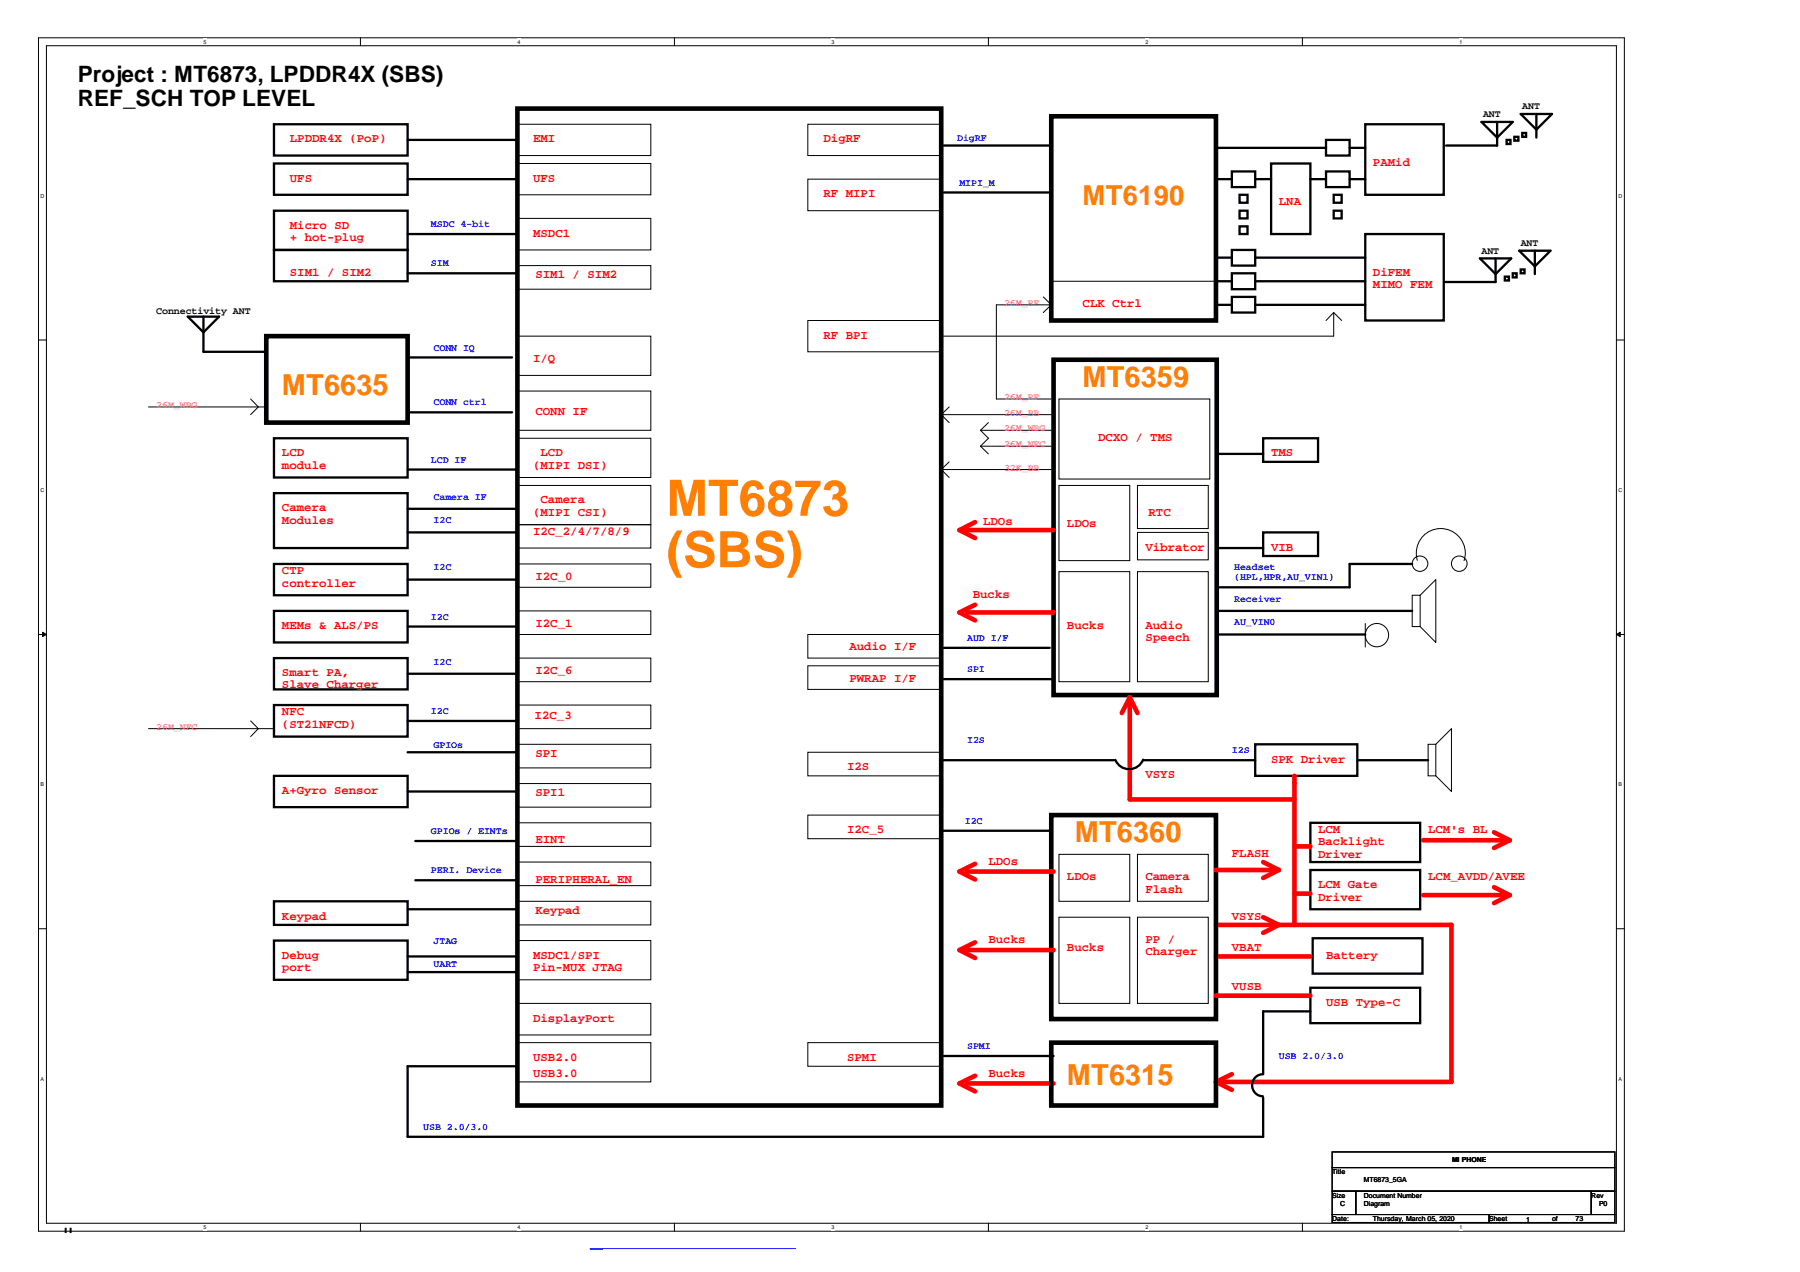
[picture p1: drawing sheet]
<svg xmlns="http://www.w3.org/2000/svg" width="297mm" height="210mm" viewBox="0 0 297 210" stroke-linecap="round" stroke-linejoin="round" font-family="sans-serif">
<path d="M6.3 6.2h261.8v197h-261.7zM7.7 7.5h259v194.4h-259z" fill="none" stroke="#000" stroke-width=".17"/>
<g fill="#fff">
<path d="M33.6 6.4h.5v1h-.5z"/>
<path d="M33.6 202h.5v1h-.5z"/>
</g>
<path d="M59.5 6.2v1.3M59.5 201.9v1.3" fill="none" stroke="#000" stroke-width=".17"/>
<g fill="#fff">
<path d="M85.4 6.4h.5v1h-.5z"/>
<path d="M85.4 202h.5v1h-.5z"/>
</g>
<path d="M111.3 6.2v1.3M111.3 201.9v1.3" fill="none" stroke="#000" stroke-width=".17"/>
<g fill="#fff">
<path d="M137.2 6.4h.5v1h-.5z"/>
<path d="M137.2 202h.5v1h-.5z"/>
</g>
<path d="M163.1 6.2v1.3M163.1 201.9v1.3" fill="none" stroke="#000" stroke-width=".17"/>
<g fill="#fff">
<path d="M189 6.4h.5v1h-.5z"/>
<path d="M189 202h.5v1h-.5z"/>
</g>
<path d="M214.9 6.2v1.3M214.9 201.9v1.3" fill="none" stroke="#000" stroke-width=".17"/>
<g fill="#fff">
<path d="M240.8 6.4h.5v1h-.5z"/>
<path d="M6.7 31.8h.6v1h-.6z"/>
<path d="M240.8 202h.5v1h-.5z"/>
<path d="M267.1 31.8h.6v1h-.6z"/>
<path d="M6.7 80.4h.6v1h-.6z"/>
<path d="M267.1 80.4h.6v1h-.6z"/>
</g>
<path d="M6.3 56.1h1.4M266.7 56.1h1.4" fill="none" stroke="#000" stroke-width=".17"/>
<g fill="#fff">
<path d="M6.7 129h.6v1h-.6z"/>
<path d="M267.1 129h.6v1h-.6z"/>
</g>
<path d="M6.3 104.7h1.4M266.7 104.7h1.4" fill="none" stroke="#000" stroke-width=".17"/>
<g fill="#000" stroke="#000" stroke-width=".17">
<path d="M7 104.3l.7 .4-.7 .3z" fill-rule="evenodd"/>
<path d="M266.7 104.7l.7-.4v.7z" fill-rule="evenodd"/>
</g>
<g fill="#fff">
<path d="M6.7 177.5h.5v1h-.5z"/>
<path d="M267.1 177.5h.5v1h-.5z"/>
</g>
<g fill="none" stroke="#000" stroke-width=".17">
<path d="M85.4 27h22v5.1h-22zM85.4 36h22v5.2h-22zM85.4 20.5h22v5.2h-22zM133.3 20.5h22v5.2h-22zM133.3 29.6h22v5.2h-22zM85.4 55.5h22v6.4h-22zM85.4 43.8h22v3.9h-22zM133.3 52.9h22v5.2h-22zM172.2 49l1.3 1.3M173.5 50.3h-9.1v15.5h9.1M173.5 50.3l-1.3 1.3M173.5 46.4h27.2v6.5h-27.2z"/>
<path d="M220.1 51.6l1.3 1.3M220.1 51.6v3.9h-64.8M220.1 51.6l-1.3 1.3M24.5 67.2h19.4M41.4 65.8l1.2 1.4-1.2 1.2M85.4 64.5h22v6.5h-22zM85.4 72.3h22v6.5h-22zM155.3 68.4h18.2M155.3 77.5l1.3 1.3M155.3 68.4l1.3 1.3M155.3 77.5h18.2M156.6 76.2l-1.3 1.3"/>
<path d="M156.6 67.2l-1.3 1.2M161.8 71h11.7M161.8 73.6h11.7M161.8 71l1.3 1.3-1.3 1.3M161.8 73.6l1.3 1.3M163.1 69.7l-1.3 1.3M174.8 65.8h24.8v13.3h-24.8zM85.4 80.1h22v6.5h-22zM85.4 86.6h22v3.8h-22zM85.4 93.1h22v3.8h-22zM174.8 80.1h11.6v12.4h-11.6zM174.8 94.3h11.6v18.2h-11.6z"/>
<path d="M187.7 80.1h11.7v7.1h-11.7zM187.7 87.9h11.7v4.5h-11.7zM187.7 94.3h11.7v18.2h-11.7zM233 98.2h1.4v5.2h-1.4zM233.9 92.5a4 4 0 0 1 3.9-5.3 4 4 0 0 1 3.8 5.3M234.4 98.2l2.5-2.6v10.4l-2.5-2.6M41.4 119l1.2 1.2-1.2 1.4M85.4 100.8h22v3.9h-22zM85.4 116.3h22v3.9h-22zM85.4 108.6h22v3.9h-22zM133.3 104.7h22v3.9h-22zM133.3 109.9h22v3.9h-22z"/>
<path d="M225.3 102.9v3.9M24.5 120.2h20.7M85.4 122.8h22v3.9h-22zM85.4 135.8h22v3.9h-22zM85.4 129.3h22v3.9h-22zM133.3 134.5h22v3.9h-22zM133.3 124.1h22v3.9h-22zM235.7 122.8h1.2v5.2h-1.2zM236.9 122.8l2.6-2.6v10.4l-2.6-2.6M6.3 153.3h1.4M85.4 148.7h22v3.9h-22zM85.4 155.2h22v6.5h-22z"/>
<path d="M85.4 142.3h22v3.8h-22zM174.8 141h11.6v7.7h-11.6zM174.8 151.4h11.6v14.2h-11.6zM187.7 151.4h11.7v14.2h-11.7zM187.7 141h11.7v7.7h-11.7zM266.7 153.3h1.4M85.4 165.6h22v5.2h-22zM85.4 172.1h22v6.4h-22zM133.3 172.1h22v3.9h-22zM219.8 190.1h46.7v2.6h-46.7zM219.8 192.7h46.7v3.9h-46.7zM219.8 196.6h3.9v3.8h-3.9z"/>
<path d="M223.7 196.6h38.9v3.8h-38.9zM262.6 196.6h3.9v3.8h-3.9zM219.8 200.4h25.9v1.3h-25.9zM245.7 200.4h20.8v1.3h-20.8z"/>
<circle cx="234.3" cy="93" r="1.28"/>
<circle cx="240.8" cy="93" r="1.28"/>
<circle cx="227.2" cy="104.8" r="1.93"/>
</g>
<g fill="none" stroke="#000" stroke-width=".38">
<path d="M251 18.8h5.1l-2.6 2.6zM253.5 18.8v3.9M45.2 27h22.1v5.1h-22.1zM45.2 34.8h22.1v6.4h-22.1zM45.2 20.5h22.1v5.2h-22.1zM67.3 29.6h18.1M67.3 38.6h18.1M67.3 23.1h18.1M155.7 24h17.5M155.7 31.8h17.5M200.7 24.4h18.1M200.7 29.6h2.6"/>
<path d="M203.3 28.3h3.8v2.6h-3.8zM204.6 32.1h1.3v1.4h-1.3zM204.6 34.8h1.3v1.2h-1.3zM204.6 37.4h1.3v1.2h-1.3zM207.1 29.6h2.7M209.8 27h6.4v11.6h-6.4zM216.2 29.6h2.6M218.8 23.1h3.9v2.6h-3.9zM218.8 28.3h3.9v2.6h-3.9zM220.1 32.1h1.3v1.4h-1.3zM220.1 34.8h1.3v1.2h-1.3zM222.7 24.4h2.6"/>
<path d="M222.7 29.6h2.6M225.3 20.5h13v11.6h-13zM225.3 38.6h13v14.3h-13zM244.5 20.1h5.1l-2.5 2.6zM247.1 20.1v3.9h-8.5M248.6 23.1h.7v.7h-.7zM249.9 22.6h.7v.6h-.7zM251.2 21.9h.6v.7h-.6zM31 52.3h5.2l-2.6 2.5zM33.6 52.3v5.8h10.3M45.2 41.2h22.1v5.2h-22.1zM67.3 45.1h18.1"/>
<path d="M67.6 59h16.9M200.7 46.4h2.6M200.7 50.3h2.6M200.7 42.5h2.6M203.3 45.1h3.8v2.6h-3.8zM203.3 49h3.8v2.6h-3.8zM203.3 41.2h3.8v2.6h-3.8zM207.1 46.4h18.2M207.1 50.3h18.2M207.1 42.5h18.2M244.2 42.6h5.2l-2.6 2.6zM246.8 42.6v3.9h-8.4"/>
<path d="M248.3 45.6h.7v.7h-.7zM249.6 45.1h.7v.7h-.7zM250.7 41.4h5.2l-2.6 2.6zM251 44.5h.6v.6h-.6zM253.3 41.4v3.8M45.2 72.3h22.1v6.5h-22.1zM67.3 77.5h18.1M67.6 68h16.9M200.7 74.9h7.7M208.4 72.3h9.1v3.9h-9.1zM45.2 81.4h22.1v9h-22.1zM45.2 93.1h22.1v5.1h-22.1z"/>
<path d="M67.3 84h18.1M67.3 87.9h18.1M67.3 95.6h18.1M200.7 90.4h7.7M208.4 87.9h9.1v3.9h-9.1zM233 93.1h-10.3v3.8h-22M45.2 116.3h22.1v5.3h-22.1zM45.2 100.8h22.1v5.2h-22.1zM45.2 108.6h22.1v5.2h-22.1zM67.3 103.4h18.1M67.3 119h18.1M67.3 111.2h18.1"/>
<path d="M155.7 112.1h18.2M155.7 106.9h17.5M200.7 100.8h32.3M200.7 104.7h24.6M45.2 128h22.1v5.2h-22.1zM67.3 124.1h18.1M67.3 130.6h18.1M68.5 138.8h16.9M155.3 125.4h28.6M155.6 137.1h17.9M188.6 125.4a2.46 2.46 0 0 1-2.2 1.5 2.46 2.46 0 0 1-2.3-1.5M188.8 125.4h18.3"/>
<path d="M207.1 122.8h16.9v5.2h-16.9zM216.2 135.8h18.2v6.5h-18.2zM224 125.4h11.7M45.2 148.7h22.1v3.9h-22.1zM45.2 155.2h22.1v6.5h-22.1zM67.3 150h18.1M67.3 157.8h18.1M68.5 145.3h16.9M216.2 143.6h18.2v6.4h-18.2zM216.6 154.8h18.1v5.9h-18.1zM67.3 160.4h18.1M85.4 176h-18.1v11.6h141.1v-6.5"/>
<path d="M155.7 174.3h18.2M208.4 177.3a1.82 1.82 0 0 0-1.8 1.8 1.82 1.82 0 0 0 1.8 1.8M216.2 166.9h-7.8v10.4M216.2 163h18.2v5.8h-18.2z"/>
</g>
<path d="M85.4 17.9h69.9v164.5h-69.9zM173.5 19.2h27.2v33.7h-27.2zM43.9 55.5h23.4v14.2h-23.4zM173.9 59.4h26.9v55.3h-26.9zM173.5 134.5h27.2v33.7h-27.2zM173.5 172.1h27.2v10.3h-27.2z" fill="none" stroke="#000" stroke-width=".76"/>
<g fill="none" stroke="#f00" stroke-width=".76">
<path d="M159.6 87.5h14.3M160.9 86.2l-2.6 1.3 2.6 1.3M160.9 99.8l-2.6 1.3 2.6 1.3M159.6 101.1h14.3M186.4 115.1v16.8h27.2M186.4 115.1l1.3 2.6M186.4 115.1l-1.3 2.6M213.6 128v24.6M213.6 139.7h2.6M234.9 138.7h14.2M246.5 137.3l2.6 1.4M249.1 138.7l-2.6 1.2"/>
<path d="M159.6 143.8h14.3M159.6 156.8h14.3M160.9 142.6l-2.6 1.2 2.6 1.3M160.9 155.5l-2.6 1.3 2.6 1.3M200.7 143.6h10.3M200.7 152.6h38.8v25.9h-38.8M200.7 157.8h15.5M208.4 142.3l2.6 1.3M208.4 151.4l2.6 1.2-2.6 1.3M211 143.6l-2.6 1.3M213.6 147.5h2.6M234.9 147.7h14.2"/>
<path d="M246.5 146.4l2.6 1.3M249.1 147.7l-2.6 1.3M159.6 178.8h14.3M160.9 177.5l-2.6 1.3 2.6 1.3M200.7 178.5l2.6 1.3M200.7 164.3h15.5M203.3 177.3l-2.6 1.2"/>
</g>
<path d="M97.4 206.2h2.1" fill="none" stroke="#00f" stroke-width=".21"/>
<path d="M97.4 206h33.8" fill="none" stroke="#00f" stroke-width=".18"/>
<g font-size="8.3" fill="#ff8000">
<text x="110" y="85.1">MT6873</text>
<text x="110" y="93.6">(SBS)</text>
</g>
<g font-size="4.8" fill="#ff8000">
<text x="46.5" y="65.1">MT6635</text>
<text x="178.6" y="63.8">MT6359</text>
<text x="177.4" y="139">MT6360</text>
<text x="176.1" y="179.1">MT6315</text>
</g>
<text font-size="4.5" fill="#ff8000" x="178.6" y="33.8">MT6190</text>
<text font-size="4.2" x="10.3" y="205.7">&quot;</text>
<g font-size="3.7">
<text x="12.8" y="13.6">Project : MT6873, LPDDR4X (SBS)</text>
<text x="12.8" y="17.5">REF_SCH TOP LEVEL</text>
</g>
<g font-size="2" fill="#f00">
<text x="47.8" y="23.5">LPDDR4X (PoP)</text>
<text x="88" y="23.5">EMI</text>
<text x="135.9" y="23.5">DigRF</text>
<text x="47.8" y="30">UFS</text>
<text x="88" y="30">UFS</text>
<text x="226.6" y="27.4">PAMid</text>
<text x="135.9" y="32.6">RF MIPI</text>
<text x="211" y="33.8">LNA</text>
<text x="47.8" y="37.7">Micro SD</text>
<text x="47.8" y="39.8">+ hot-plug</text>
<text x="88" y="39">MSDC1</text>
<text x="47.8" y="45.5">SIM1 / SIM2</text>
<text x="88.3" y="45.9">SIM1 / SIM2</text>
<text x="226.6" y="45.5">DiFEM</text>
<text x="226.6" y="47.6">MIMO FEM</text>
<text x="178.6" y="50.7">CLK Ctrl</text>
<text x="88" y="59.7">I/Q</text>
<text x="135.9" y="55.9">RF BPI</text>
<text x="88.3" y="68.4">CONN IF</text>
<text x="46.5" y="75.3">LCD</text>
<text x="46.5" y="77.4">module</text>
<text x="88" y="77.4">(MIPI DSI)</text>
<text x="89.2" y="75.3">LCD</text>
<text x="181.2" y="72.7">DCXO / TMS</text>
<text x="209.8" y="75.3">TMS</text>
<text x="89.2" y="83.1">Camera</text>
<text x="46.5" y="84.4">Camera</text>
<text x="46.5" y="86.4">Modules</text>
<text x="88" y="88.3">I2C_2/4/7/8/9</text>
<text x="88" y="85.1">(MIPI CSI)</text>
<text x="162.2" y="86.6">LDOs</text>
<text x="176.1" y="87">LDOs</text>
<text x="189.5" y="85.1">RTC</text>
<text x="46.5" y="94.8">CTP</text>
<text x="88.3" y="95.6">I2C_0</text>
<text x="189" y="90.9">Vibrator</text>
<text x="209.8" y="90.9">VIB</text>
<text x="46.5" y="96.8">controller</text>
<text x="160.5" y="98.6">Bucks</text>
<text x="46.5" y="103.8">MEMs &amp; ALS/PS</text>
<text x="88.3" y="103.4">I2C_1</text>
<text x="140.2" y="107.3">Audio I/F</text>
<text x="176.1" y="103.8">Bucks</text>
<text x="189" y="103.8">Audio</text>
<text x="189" y="105.8">Speech</text>
<text x="46.5" y="111.6">Smart PA,</text>
<text x="46.5" y="113.6">Slave Charger</text>
<text x="88.3" y="111.2">I2C_6</text>
<text x="140.2" y="112.5">PWRAP I/F</text>
<text x="46.5" y="118">NFC</text>
<text x="88.2" y="118.6">I2C_3</text>
<text x="46.5" y="120.1">(ST21NFCD)</text>
<text x="88.3" y="124.9">SPI</text>
<text x="209.8" y="125.8">SPK Driver</text>
<text x="46.5" y="131">A+Gyro Sensor</text>
<text x="88.3" y="131.4">SPI1</text>
<text x="139.8" y="127.1">I2S</text>
<text x="189" y="128.4">VSYS</text>
<text x="139.8" y="137.5">I2C_5</text>
<text x="217.5" y="137.5">LCM</text>
<text x="235.7" y="137.5">LCM's BL</text>
<text x="88.3" y="139.2">EINT</text>
<text x="163.1" y="142.7">LDOs</text>
<text x="203.3" y="141.4">FLASH</text>
<text x="217.5" y="139.5">Backlight</text>
<text x="217.5" y="141.5">Driver</text>
<text x="88.3" y="145.6">PERIPHERAL_EN</text>
<text x="176.1" y="145.3">LDOs</text>
<text x="189" y="145.3">Camera</text>
<text x="189" y="147.3">Flash</text>
<text x="217.5" y="146.6">LCM Gate</text>
<text x="217.5" y="148.6">Driver</text>
<text x="235.7" y="145.3">LCM_AVDD/AVEE</text>
<text x="46.5" y="151.7">Keypad</text>
<text x="88.3" y="150.8">Keypad</text>
<text x="163.1" y="155.6">Bucks</text>
<text x="189" y="155.6">PP /</text>
<text x="203.3" y="151.7">VSYS</text>
<text x="46.5" y="158.2">Debug</text>
<text x="46.5" y="160.2">port</text>
<text x="88" y="158.2">MSDC1/SPI</text>
<text x="88" y="160.2">Pin-MUX JTAG</text>
<text x="176.1" y="156.9">Bucks</text>
<text x="189" y="157.7">Charger</text>
<text x="203.3" y="156.9">VBAT</text>
<text x="218.8" y="158.2">Battery</text>
<text x="203.3" y="163.4">VUSB</text>
<text x="218.8" y="166">USB Type-C</text>
<text x="88" y="168.6">DisplayPort</text>
<text x="88" y="175.1">USB2.0</text>
<text x="88" y="177.6">USB3.0</text>
<text x="139.8" y="175.1">SPMI</text>
<text x="163.1" y="177.6">Bucks</text>
</g>
<g font-size="1.7" fill="#00f">
<text x="157.9" y="23.3">DigRF</text>
<text x="158.3" y="30.6">MIPI_M</text>
<text x="71.1" y="37.5">MSDC 4-bit</text>
<text x="71.1" y="44">SIM</text>
<text x="71.5" y="57.8">CONN IQ</text>
<text x="71.5" y="66.9">CONN ctrl</text>
<text x="71.1" y="76.3">LCD IF</text>
<text x="71.5" y="82.4">Camera IF</text>
<text x="71.5" y="86.3">I2C</text>
<text x="71.5" y="94.1">I2C</text>
<text x="203.7" y="94.1">Headset</text>
<text x="203.7" y="95.7">(HPL,HPR,AU_VIN1)</text>
<text x="203.7" y="99.3">Receiver</text>
<text x="71.1" y="102.2">I2C</text>
<text x="159.6" y="105.8">AUD I/F</text>
<text x="203.7" y="103.2">AU_VIN0</text>
<text x="71.5" y="109.7">I2C</text>
<text x="159.6" y="110.9">SPI</text>
<text x="71.1" y="117.8">I2C</text>
<text x="71.5" y="123.4">GPIOs</text>
<text x="159.6" y="122.6">I2S</text>
<text x="203.3" y="124.3">I2S</text>
<text x="71.1" y="137.6">GPIOs / EINTs</text>
<text x="159.2" y="135.9">I2C</text>
<text x="71.1" y="144.1">PERI. Device</text>
<text x="71.5" y="155.8">JTAG</text>
<text x="71.5" y="159.7">UART</text>
<text x="159.6" y="173.1">SPMI</text>
<text x="211" y="174.8">USB 2.0/3.0</text>
<text x="69.9" y="186.5">USB 2.0/3.0</text>
</g>
<g font-size="1.7">
<text x="244.7" y="19.4">ANT</text>
<text x="251.2" y="18">ANT</text>
<text x="244.5" y="41.9">ANT</text>
<text x="251" y="40.6">ANT</text>
<text x="25.8" y="51.7">Connectivity ANT</text>
</g>
<g font-size="1.7" fill="#f0f">
<text x="165.7" y="50.4">26M_RF</text>
<text x="165.7" y="66">26M_RF</text>
<text x="25.8" y="67.3">26M_WBG</text>
<text x="165.7" y="68.6">26M_BB</text>
<text x="165.7" y="71.2">26M_WBG</text>
<text x="165.7" y="73.8">26M_NFC</text>
<text x="165.7" y="77.7">32K_BB</text>
<text x="25.8" y="120.4">26M_NFC</text>
</g>
<g font-size="1.1">
<text x="239.6" y="191.8">MI PHONE</text>
<text x="243.7" y="191.8">NE</text>
<text x="219.8" y="193.8">Title</text>
<text x="219.8" y="197.7">Size</text>
<text x="220.9" y="197.7">ze</text>
<text x="221.1" y="193.8">le</text>
<text x="225" y="195">M</text>
<text x="225" y="195">MT6873_5GA</text>
<text x="225" y="197.7">Document Number</text>
<text x="233" y="197.7">ber</text>
<text x="262.6" y="197.7">Rev</text>
<text x="263.4" y="197.7">ev</text>
<text x="219.8" y="201.5">Date:</text>
<text x="221.1" y="198.9">C</text>
<text x="221.7" y="201.5">e:</text>
<text x="225" y="198.9">Diagram</text>
<text x="225.9" y="198.9">iagram</text>
<text x="226.6" y="201.5">Thursday, March 05, 2020</text>
<text x="226.6" y="201.5">Thursday, M</text>
<text x="226.6" y="201.5">T</text>
<text x="229.5" y="201.5">day, Marc</text>
<text x="234" y="201.5">ch 05</text>
<text x="235.6" y="201.5">05, 2020</text>
<text x="237.5" y="201.5">2020</text>
<text x="245.7" y="201.5">Sheet</text>
<text x="251.8" y="201.6">1</text>
<text x="256.1" y="201.5">of</text>
<text x="260" y="201.5">73</text>
<text x="263.9" y="198.9">P0</text>
</g>
<g font-size=".9">
<text x="33.6" y="7.2">5</text>
<text x="85.4" y="7.2">4</text>
<text x="137.2" y="7.2">3</text>
<text x="189" y="7.2">2</text>
<text x="240.8" y="7.2">1</text>
<text x="6.7" y="32.6">D</text>
<text x="267.1" y="32.6">D</text>
<text x="6.7" y="81.2">C</text>
<text x="267.1" y="81.2">C</text>
<text x="6.7" y="129.8">B</text>
<text x="267.1" y="129.8">B</text>
<text x="6.7" y="178.3">A</text>
<text x="267.1" y="178.3">A</text>
<text x="33.6" y="202.8">5</text>
<text x="85.4" y="202.8">4</text>
<text x="137.2" y="202.8">3</text>
<text x="189" y="202.8">2</text>
<text x="240.8" y="202.8">1</text>
</g>
</svg>
